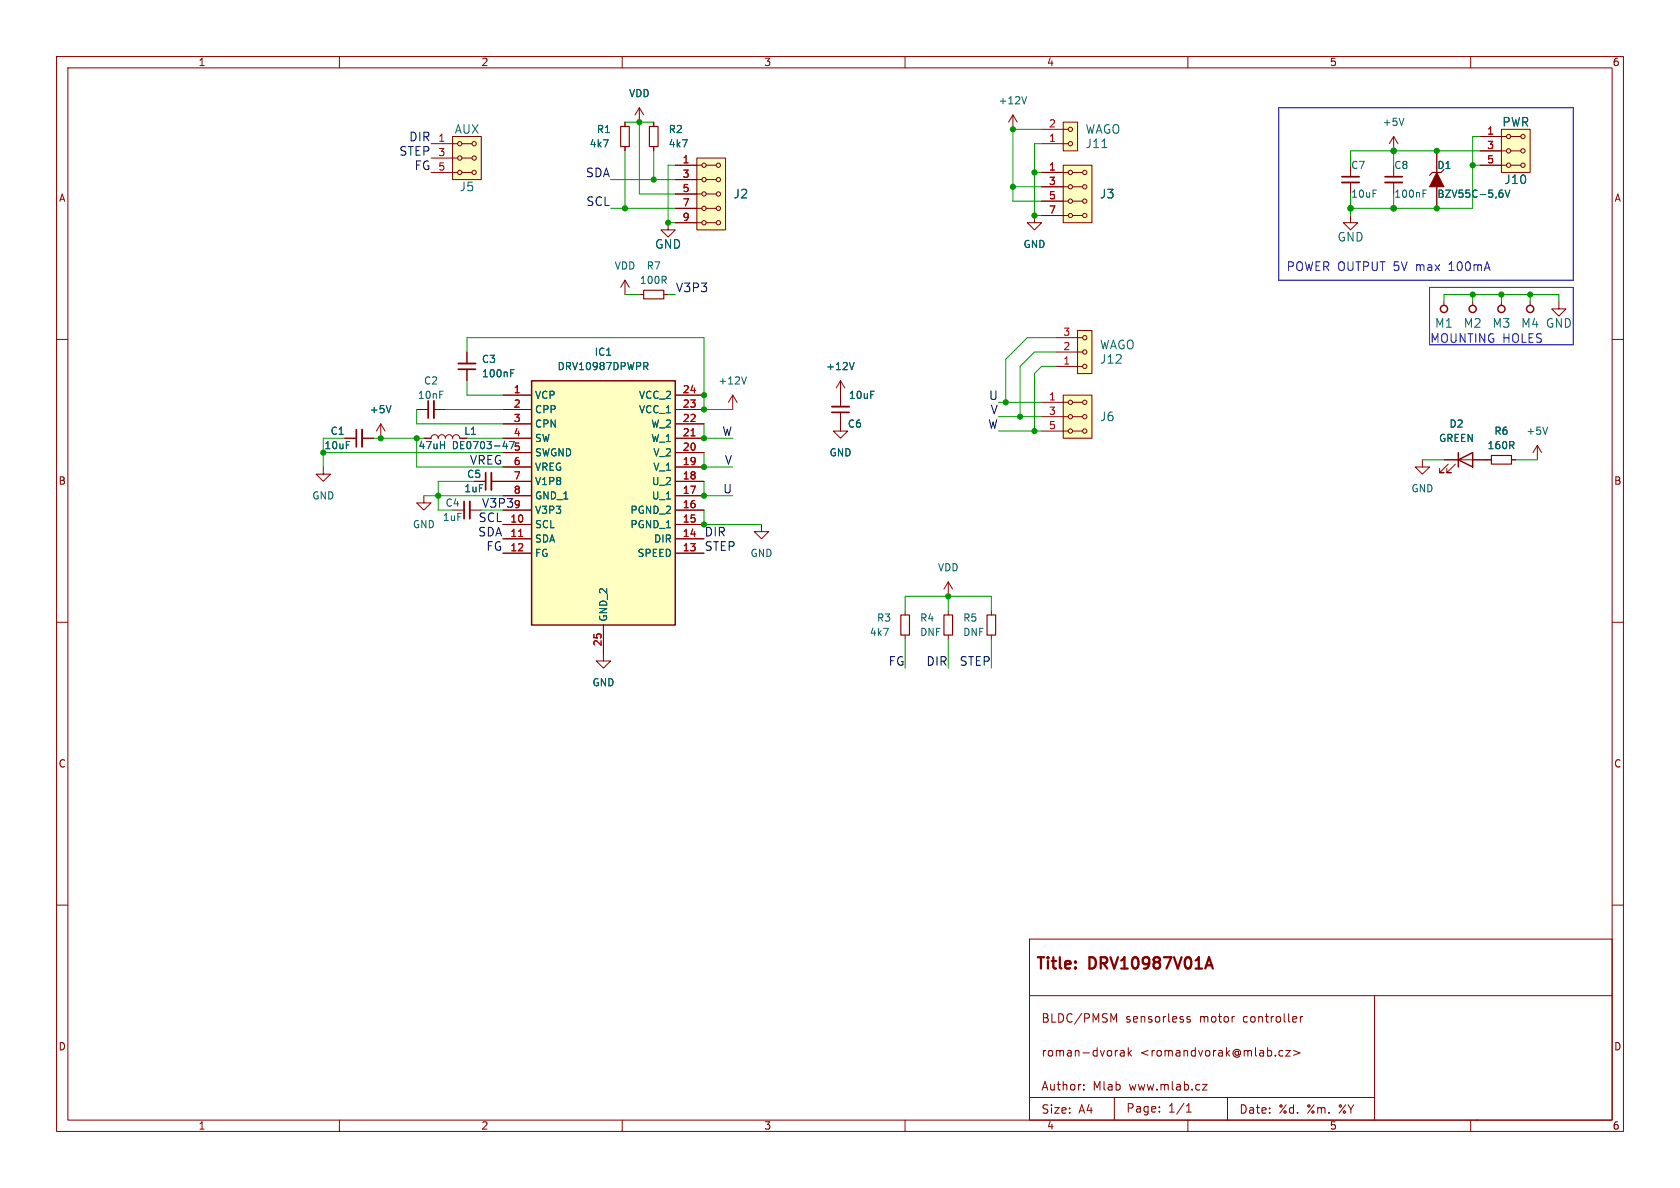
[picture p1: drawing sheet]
<svg xmlns="http://www.w3.org/2000/svg" width="297mm" height="210mm" viewBox="0 0 297 210" stroke-linecap="round" stroke-linejoin="round" font-family="sans-serif">
<g fill="none" stroke="#840000" stroke-width=".18">
<path d="M10 10h277v190h-277zM12 12h273v186h-273zM60 10v2M110 10v2M113 19.1l-.7 1.2M113 19.1v2.5M113 19.1l.8 1.2M160 10v2M210 10v2M260 10v2M76.2 30.5h4.7M76.2 27.9h4.7"/>
<path d="M76.2 25.4h4.7M80 24.1h5.1v7.7h-5.1zM81.7 30.5h1.7M81.7 27.9h1.7M81.7 25.4h1.7M110.5 21.6v.8M110.5 25.9v.8M115.6 21.6v.8M115.6 25.9v.8M118.1 39.4v1.2h1.3l-1.3 1.3-1.3-1.3h1.3M119.4 29.2h4.7M119.4 39.4h4.7"/>
<path d="M119.4 36.8h4.7M119.4 34.3h4.7M119.4 31.8h4.7M123.2 27.9h5.1v12.7h-5.1zM124.8 29.2h1.8M124.8 39.4h1.8M124.8 36.8h1.8M124.8 34.3h1.8M124.8 31.8h1.8M179.1 20.3l-.8 1.3M179.1 20.3v2.6M179.1 20.3l.7 1.3"/>
<path d="M182.9 38.1v1.3h1.2l-1.2 1.2-1.3-1.2h1.3M184.1 30.5h4.7M184.1 25.4h4.7M184.1 38.1h4.7M184.1 35.6h4.7M184.1 33h4.7M184.1 22.9h4.7M188 29.2h5v10.2h-5zM188 21.6h2.5v5.1h-2.5zM189.6 30.5h1.8M189.6 38.1h1.8M189.6 35.6h1.8"/>
<path d="M189.6 33h1.8M238.8 38.1v1.3h1.2l-1.2 1.2-1.3-1.2h1.3M238.8 29.2v2M238.8 32.3v2M246.4 24.1v2.6M246.4 29.2v2M246.4 32.3v2M246.4 24.1l-.8 1.3M246.4 24.1l.7 1.3M254 26.7v3.8M254 33v3.8M261.6 29.2h4.7"/>
<path d="M261.6 26.7h4.7M261.6 24.1h4.7M265.4 22.9h5.1v7.6h-5.1zM267.1 29.2h1.8M267.1 26.7h1.8M267.1 24.1h1.8M10 60h2M110.5 49.5l-.8 1.3M110.5 49.5v2.6M110.5 49.5l.8 1.3M113 52.1h.8M117.3 52.1h.8"/>
<path d="M186.7 59.7h4.7M190.5 58.4h2.5v7.6h-2.5zM255.3 53.3v.7M260.3 53.3v.7M265.4 53.3v.7M270.5 53.3v.7M275.6 53.3v1.3h1.3l-1.3 1.3-1.3-1.3h1.3M285 60h2M61 77.5h2M64 77.5h2M67.3 74.9l-.8 1.3M67.3 74.9v2.6"/>
<path d="M67.3 74.9l.8 1.3M73.7 72.4h2M74.9 77.5h1.3a.64 .64 0 0 1 .6-.7 .64 .64 0 0 1 .7 .7 .64 .64 0 0 1 .6-.7 .64 .64 0 0 1 .6 .7 .64 .64 0 0 1 .7-.7 .64 .64 0 0 1 .6 .7 .64 .64 0 0 1 .6-.7 .64 .64 0 0 1 .7 .7h1.2M76.7 72.4h2M82.5 62.2v2.1M82.5 65.3v2M88.9 69.9h5.1M88.9 72.4h5.1M88.9 77.5h5.1M88.9 74.9h5.1M119.4 69.9h5.1M119.4 72.4h5.1"/>
<path d="M119.4 77.5h5.1M119.4 74.9h5.1M129.5 69.9l-.7 1.2M129.5 69.9v2.5M129.5 69.9l.8 1.2M148.6 72.9v3.3h1.3l-1.3 1.3-1.3-1.3h1.3M148.6 67.3l-.8 1.3M148.6 67.3v4.6M148.6 67.3l.8 1.3M184.1 76.2h4.7M184.1 73.7h4.7M184.1 71.1h4.7"/>
<path d="M186.7 62.2h4.7M186.7 64.8h4.7M188 69.9h5v7.6h-5zM189.6 76.2h1.8M189.6 73.7h1.8M189.6 71.1h1.8M271.8 78.7l-.8 1.3M271.8 78.7v2.6M271.8 78.7l.7 1.3M57.1 82.6v1.2h1.3l-1.3 1.3-1.2-1.3h1.2M74.9 87.6v1.3h1.3l-1.3 1.3-1.2-1.3h1.2M80 90.2h2"/>
<path d="M83.1 90.2h2M83.8 85.1h2.1M86.9 85.1h7.1M88.9 92.7h5.1M88.9 95.3h5.1M88.9 97.8h5.1M88.9 90.2h5.1M88.9 87.6h5.1M88.9 82.6h5.1M88.9 80h5.1M119.4 92.7h5.1M119.4 95.3h5.1"/>
<path d="M119.4 97.8h5.1M119.4 90.2h5.1M119.4 87.6h5.1M119.4 85.1h5.1M119.4 82.6h5.1M119.4 80h5.1M134.6 92.7v1.3h1.3l-1.3 1.3-1.3-1.3h1.3M251.5 81.3v1.3h1.2l-1.2 1.2-1.3-1.2h1.3M255.3 81.3h8.4M256 82l-1.5 1.6h.8h-.8v-.8M257.3 82l-1.5 1.6h.7h-.7v-.8M267.2 81.3h.8"/>
<path d="M10 110h2M106.7 110.5v6.3h1.2l-1.2 1.3-1.3-1.3h1.3M160 108v.7M160 112.3v.7M167.6 102.9v2.5M167.6 108v.7M167.6 112.3v.7M167.6 102.9l-.7 1.2M167.6 102.9l.8 1.2M175.3 108v.7M175.3 112.3v.7M285 110h2"/>
<path d="M10 160h2M285 160h2M182 166h103v32h-103zM182 176h103M210.4 179.8l-.4-.1-.2 .2 .1 .2 .5 .2v.3h-.6M218.1 179.7h.1M229.2 179.8v.2l-.7 .2M229.9 179.7v1M230.3 179.7l-.3 .1-.1 .2M243 176v22M60 198v2M110 198v2"/>
<path d="M160 198v2M182 194h61M191.6 192.6v.1M191.6 191.8v.1M196.9 180.3l.5-1.1v1.5M197 194v4M198.1 185.8h.6v.9M198.7 186.1h-.5a.29 .29 0 0 0-.2 .3 .29 .29 0 0 0 .2 .3l.5-.1M199.5 185.2v1.5M199.6 186.1l.4 .6M200 185.7l-.5 .6M205 196.5v.1"/>
<path d="M205 195.7v.1M209.7 196.6h.9M209.7 195.5l.5-.4v1.5M210 198v2M212.6 191.7h.8l-.8 1h.8M217 194v4M226.8 185.8l-.4-.1-.3 .3v.4l.1 .2h.6M227.3 185.7h.8l-.8 1h.8M228.7 185.7l1.1 .4-1.1 .5M260 198v2M261 198h.1"/>
<circle cx="81.3" cy="30.5" r=".38"/>
<circle cx="81.3" cy="25.4" r=".38"/>
<circle cx="81.3" cy="27.9" r=".38"/>
<circle cx="83.8" cy="30.5" r=".38"/>
<circle cx="83.8" cy="27.9" r=".38"/>
<circle cx="83.8" cy="25.4" r=".38"/>
<circle cx="124.5" cy="29.2" r=".38"/>
<circle cx="124.5" cy="31.8" r=".38"/>
<circle cx="124.5" cy="39.4" r=".38"/>
<circle cx="124.5" cy="36.8" r=".38"/>
<circle cx="124.5" cy="34.3" r=".38"/>
<circle cx="127" cy="29.2" r=".38"/>
<circle cx="127" cy="39.4" r=".38"/>
<circle cx="127" cy="36.8" r=".38"/>
<circle cx="127" cy="31.8" r=".38"/>
<circle cx="127" cy="34.3" r=".38"/>
<circle cx="189.2" cy="25.4" r=".38"/>
<circle cx="189.2" cy="22.9" r=".38"/>
<circle cx="189.2" cy="30.5" r=".38"/>
<circle cx="189.2" cy="33" r=".38"/>
<circle cx="189.2" cy="35.6" r=".38"/>
<circle cx="189.2" cy="38.1" r=".38"/>
<circle cx="191.8" cy="33" r=".38"/>
<circle cx="191.8" cy="35.6" r=".38"/>
<circle cx="191.8" cy="38.1" r=".38"/>
<circle cx="191.8" cy="30.5" r=".38"/>
<circle cx="266.7" cy="29.2" r=".38"/>
<circle cx="266.7" cy="26.7" r=".38"/>
<circle cx="266.7" cy="24.1" r=".38"/>
<circle cx="269.2" cy="24.1" r=".38"/>
<circle cx="269.2" cy="29.2" r=".38"/>
<circle cx="269.2" cy="26.7" r=".38"/>
<circle cx="191.8" cy="59.7" r=".38"/>
<circle cx="189.2" cy="71.1" r=".38"/>
<circle cx="189.2" cy="73.7" r=".38"/>
<circle cx="189.2" cy="76.2" r=".38"/>
<circle cx="191.8" cy="73.7" r=".38"/>
<circle cx="191.8" cy="71.1" r=".38"/>
<circle cx="191.8" cy="76.2" r=".38"/>
<circle cx="191.8" cy="62.2" r=".38"/>
<circle cx="191.8" cy="64.8" r=".38"/>
</g>
<path d="M213.3 170.6h.9M213.7 169.2l.7 2" fill="none" stroke="#840000" stroke-width=".4"/>
<path d="M109.7 22.4h1.6v3.5h-1.6zM114.8 22.4h1.5v3.5h-1.5zM255.3 30l-.5 .5h-1.6l-.5 .5M113.8 51.3h3.5v1.5h-3.5zM263.7 80.5h3.5v1.5h-3.5zM159.3 108.7h1.5v3.6h-1.5zM166.9 108.7h1.5v3.6h-1.5zM174.5 108.7h1.5v3.6h-1.5z" fill="none" stroke="#840000" stroke-width=".2"/>
<g fill="none" stroke="#006464" stroke-width=".18">
<path d="M181.5 17.1l-.4 1.3M194.8 26.1h.9M248.2 20.9l-.4 1.3M251.6 33.6h.6M251.6 34.2h.4M265.4 33.6h.2M265.5 34.1l.2 .2v.3l-.2 .3M266.1 33.6l.4 1.3 .4-1.3M69.1 71.7l-.4 1.3M88.9 78.9h.8M89.5 78.5v.8M90.1 78h.8"/>
<path d="M90.3 65.9h.4M90.3 65.3h.6M113.8 64.1h.5l.2 .2-.1 .4h-.6M114.1 64.7l.4 .6M132 66.6l-.5 1.3M151 64.1l-.4 1.2M273.6 75.5l-.4 1.3"/>
</g>
<g fill="#ffffc2" stroke="#ffffc2" stroke-width=".18">
<path d="M94 67.3h25.4v43.2h-25.4z"/>
<path d="M265.4 22.9h5.1v7.6h-5.1z"/>
<path d="M123.2 27.9h5.1v12.7h-5.1z"/>
<path d="M80 24.1h5.1v7.7h-5.1z"/>
<path d="M188 69.9h5v7.6h-5z"/>
<path d="M190.5 58.4h2.5v7.6h-2.5z"/>
<path d="M188 29.2h5v10.2h-5z"/>
<path d="M188 21.6h2.5v5.1h-2.5z"/>
</g>
<g fill="none" stroke="#840000" stroke-width=".25">
<path d="M94 67.3h25.4v43.2h-25.4zM257.8 81.3l2.5-1.3v2.6zM257.8 80v2.6"/>
<circle cx="255.3" cy="54.6" r=".63"/>
<circle cx="260.3" cy="54.6" r=".63"/>
<circle cx="265.4" cy="54.6" r=".63"/>
<circle cx="270.5" cy="54.6" r=".63"/>
</g>
<path d="M122.2 77.1h.7M91.7 94.8h.7" fill="none" stroke="#a90000" stroke-width=".18"/>
<path d="M254 30.5l1.3 2.5h-2.6z" fill="#840000" stroke="#840000" stroke-width=".18"/>
<path d="M237.2 32.3h3.1M244.9 32.3h3M64 75.9v3.1M76.7 70.9v3M81 64.3h3.1M147.1 71.9h3M83.1 88.6v3.1M86.9 83.6v3" fill="none" stroke="#840000" stroke-width=".33"/>
<path d="M237.2 31.2h3.1M244.9 31.2h3M63 75.9v3.1M75.7 70.9v3M81 65.3h3.1M147.1 72.9h3M82 88.6v3.1M85.9 83.6v3" fill="none" stroke="#840000" stroke-width=".3"/>
<path d="M226.1 19.1h52v30.4h-52zM252.7 50.8h25.4v10.2h-25.4z" fill="none" stroke="#0000c2" stroke-width=".18"/>
<g fill="none" stroke="#009600" stroke-width=".18">
<path d="M107.9 36.8h11.5M107.9 31.8h11.5M110.5 26.7v10.1M110.5 21.6h5.1M113 21.6v12.7h6.4M115.6 26.7v5.1M119.4 29.2h-1.3v10.2h1.3M179.1 33h5M182.9 30.5h1.2M184.1 25.4h-1.2v12.7h1.2M184.1 22.9h-5v12.7h5M238.8 34.3v3.8"/>
<path d="M246.4 26.7v2.5M246.4 34.3v2.5M260.3 29.2h1.3M261.6 24.1h-1.3v12.7h-21.5M261.6 26.7h-22.8v2.5M110.5 52.1h2.5M118.1 52.1h1.3M186.7 59.7h-5.1l-3.8 3.8v7.6M255.3 53.3v-1.2h20.3v1.2M260.3 52.1v1.2M265.4 52.1v1.2M270.5 52.1v1.2"/>
<path d="M61 77.5h-3.9v5.1M66 77.5h8.9M73.7 77.5v5.1h15.2M73.7 72.4v2.5h15.2M78.7 72.4h10.2M82.5 77.5h6.4M82.5 62.2v-2.5h42v12.7h5M82.5 67.3v2.6h6.4M124.5 74.9v2.6h5M176.5 71.1h7.6M176.5 73.7h7.6M176.5 76.2h7.6"/>
<path d="M186.7 64.8h-2.6l-1.2 1.2v10.2M186.7 62.2h-3.8l-2.6 2.6v8.9M57.1 80h31.8M74.9 87.6h14M83.8 85.1h-6.3v5.1h2.5M85.1 90.2h3.8M124.5 80v2.6h5M124.5 85.1v2.5h5M124.5 90.2v2.5h10.1M251.5 81.3h3.8M268 81.3h3.8M160 108v-2.6h15.3v2.6"/>
<path d="M160 113v5.1M167.6 105.4v2.6M167.6 113v5.1M175.3 113v5.1"/>
</g>
<g fill="#009600" stroke="#009600" stroke-width=".18">
<circle cx="179.1" cy="22.9" r=".46"/>
<circle cx="182.9" cy="30.5" r=".46"/>
<circle cx="179.1" cy="33" r=".46"/>
<circle cx="182.9" cy="38.1" r=".46"/>
<circle cx="124.5" cy="92.7" r=".46"/>
<circle cx="124.5" cy="87.6" r=".46"/>
<circle cx="124.5" cy="77.5" r=".46"/>
<circle cx="124.5" cy="69.9" r=".46"/>
<circle cx="124.5" cy="72.4" r=".46"/>
<circle cx="115.6" cy="31.8" r=".46"/>
<circle cx="110.5" cy="36.8" r=".46"/>
<circle cx="118.1" cy="39.4" r=".46"/>
<circle cx="113" cy="21.6" r=".46"/>
<circle cx="67.3" cy="77.5" r=".46"/>
<circle cx="57.1" cy="80" r=".46"/>
<circle cx="73.7" cy="77.5" r=".46"/>
<circle cx="77.5" cy="87.6" r=".46"/>
<circle cx="124.5" cy="82.6" r=".46"/>
<circle cx="177.8" cy="71.1" r=".46"/>
<circle cx="182.9" cy="76.2" r=".46"/>
<circle cx="180.3" cy="73.7" r=".46"/>
<circle cx="167.6" cy="105.4" r=".46"/>
<circle cx="246.4" cy="36.8" r=".51"/>
<circle cx="238.8" cy="36.8" r=".51"/>
<circle cx="254" cy="26.7" r=".46"/>
<circle cx="260.3" cy="29.2" r=".46"/>
<circle cx="246.4" cy="26.7" r=".51"/>
<circle cx="270.5" cy="52.1" r=".46"/>
<circle cx="265.4" cy="52.1" r=".46"/>
<circle cx="254" cy="36.8" r=".46"/>
<circle cx="260.3" cy="52.1" r=".46"/>
</g>
<g font-size="2.8" fill="#840000">
<text x="183" y="171.9">Title:</text>
<text x="192.7" y="171.9">DRV10987V01A</text>
</g>
<g font-size="2.1" fill="#006464">
<text x="80.3" y="23.9">AUX</text>
<text x="191.8" y="23.9">WAGO</text>
<text x="265.5" y="22.6">PWR</text>
<text x="191.8" y="26.4">J11</text>
<text x="81.2" y="34">J5</text>
<text x="129.6" y="35.3">J2</text>
<text x="194.4" y="35.3">J3</text>
<text x="265.9" y="32.7">J10</text>
<text x="115.7" y="44.2">GND</text>
<text x="236.4" y="42.9">GND</text>
<text x="253.6" y="58.1">M1</text>
<text x="258.7" y="58.1">M2</text>
<text x="263.8" y="58.1">M3</text>
<text x="268.8" y="58.1">M4 GND</text>
<text x="194.4" y="64.5">J12</text>
<text x="194.4" y="62">WAGO</text>
<text x="194.4" y="74.7">J6</text>
</g>
<g font-size="2.1" fill="#0f0f0f">
<text x="70.5" y="27.6">STEP</text>
<text x="72.3" y="25.1">DIR</text>
<text x="73.2" y="30.2">FG</text>
<text x="103.5" y="31.4">SDA</text>
<text x="103.6" y="36.5">SCL</text>
<text x="119.4" y="51.8">V3P3</text>
<text x="174.8" y="70.8">U</text>
<text x="127.6" y="77.2">W</text>
<text x="174.6" y="75.9">W</text>
<text x="175.1" y="73.3">V</text>
<text x="83" y="82.2">VREG</text>
<text x="128.1" y="82.2">V</text>
<text x="85.1" y="89.9">V3P3</text>
<text x="127.8" y="87.3">U</text>
<text x="84.5" y="94.9">SDA</text>
<text x="84.5" y="92.4">SCL</text>
<text x="124.5" y="94.9">DIR</text>
<text x="85.9" y="97.5">FG</text>
<text x="124.5" y="97.5">STEP</text>
<text x="157" y="117.8">FG</text>
<text x="163.7" y="117.8">DIR</text>
<text x="169.6" y="117.8">STEP</text>
</g>
<g font-size="2.1" fill="#0000c2">
<text x="227.3" y="48">POWER OUTPUT 5V max</text>
<text x="256.4" y="48">100mA</text>
<text x="252.7" y="60.7">MOUNTING HOLES</text>
</g>
<g font-size="2.1" fill="#840000">
<text x="184" y="181">BLDC/PMSM</text>
<text x="198.9" y="181">sensorless</text>
<text x="212.1" y="181">motor</text>
<text x="219.9" y="181">controller</text>
<text x="184" y="187">roman-dvorak</text>
<text x="201.5" y="187">&lt;romandvorak@mlab.cz&gt;</text>
<text x="184" y="193">Author:</text>
<text x="184" y="197.1">Size:</text>
<text x="190.7" y="197.1">A4</text>
<text x="193.2" y="193">Mlab</text>
<text x="199" y="196.9">Page:</text>
<text x="199.7" y="193">www.mlab.cz</text>
<text x="206.5" y="196.9">1/1</text>
<text x="219" y="197.1">Date:</text>
<text x="226" y="197.1">%d.</text>
<text x="231.1" y="197.1">%m.</text>
<text x="236.8" y="197.1">%Y</text>
</g>
<g font-size="1.8" fill="#840000">
<text x="35" y="11.9">1</text>
<text x="85" y="11.9">2</text>
<text x="135" y="11.9">3</text>
<text x="185" y="11.9">4</text>
<text x="235" y="11.9">5</text>
<text x="285" y="11.9">6</text>
<text x="10.3" y="35.9">A</text>
<text x="285.3" y="35.9">A</text>
<text x="10.3" y="85.9">B</text>
<text x="285.3" y="85.9">B</text>
<text x="10.3" y="135.9">C</text>
<text x="285.3" y="135.9">C</text>
<text x="10.3" y="185.9">D</text>
<text x="285.3" y="185.9">D</text>
<text x="35" y="199.9">1</text>
<text x="85" y="199.9">2</text>
<text x="135" y="199.9">3</text>
<text x="185" y="199.9">4</text>
<text x="235" y="199.9">5</text>
<text x="285" y="199.9">6</text>
</g>
<g font-size="1.8" fill="#006464">
<text x="111.1" y="17.4">VDD</text>
<text x="105.4" y="23.7">R1</text>
<text x="118.1" y="23.7">R2</text>
<text x="176.4" y="18.6">+12V</text>
<text x="244.3" y="22.5">+5V</text>
<text x="104.1" y="26.3">4k7</text>
<text x="118.1" y="26.3">4k7</text>
<text x="238.8" y="30.1">C7</text>
<text x="238.8" y="35.2">10uF</text>
<text x="246.4" y="30.1">C8</text>
<text x="246.4" y="35.2">100nF</text>
<text x="254" y="30.1">D1</text>
<text x="254" y="35.2">BZV55C-5,6V</text>
<text x="108.6" y="47.9">VDD</text>
<text x="114.2" y="47.9">R7</text>
<text x="180.8" y="44">GND</text>
<text x="113" y="50.4">100R</text>
<text x="85.1" y="64.4">C3</text>
<text x="98.5" y="65.6">DRV10987DPWPR</text>
<text x="105" y="63.1">IC1</text>
<text x="145.9" y="65.6">+12V</text>
<text x="73.8" y="70.7">10nF</text>
<text x="74.9" y="68.2">C2</text>
<text x="85.1" y="66.9">100nF</text>
<text x="94.5" y="70.7">VCP</text>
<text x="112.9" y="70.7">VCC_2</text>
<text x="126.9" y="68.2">+12V</text>
<text x="150" y="70.7">10uF</text>
<text x="58.3" y="77.1">C1</text>
<text x="65.3" y="73.3">+5V</text>
<text x="82" y="77.1">L1</text>
<text x="94.5" y="73.3">CPP</text>
<text x="94.5" y="75.8">CPN</text>
<text x="112.9" y="73.3">VCC_1</text>
<text x="115" y="75.8">W_2</text>
<text x="149.8" y="75.8">C6</text>
<text x="256.2" y="75.8">D2</text>
<text x="264.1" y="77.1">R6</text>
<text x="269.7" y="77.1">+5V</text>
<text x="57.3" y="79.6">10uF</text>
<text x="73.9" y="79.6">47uH</text>
<text x="80" y="79.6">DE0703-47</text>
<text x="90.7" y="79.8">5</text>
<text x="94.5" y="78.3">SW</text>
<text x="94.5" y="80.9">SWGND</text>
<text x="94.5" y="83.4">VREG</text>
<text x="115" y="78.3">W_1</text>
<text x="115.4" y="83.4">V_1</text>
<text x="115.4" y="80.9">V_2</text>
<text x="146.6" y="80.9">GND</text>
<text x="254.3" y="78.3">GREEN</text>
<text x="262.9" y="79.6">160R</text>
<text x="55.1" y="88.5">GND</text>
<text x="78.7" y="89.8">C4</text>
<text x="82" y="87.2">1uF</text>
<text x="82.5" y="84.7">C5</text>
<text x="94.5" y="86">V1P8</text>
<text x="94.5" y="88.5">GND_1</text>
<text x="115.2" y="88.5">U_1</text>
<text x="115.2" y="86">U_2</text>
<text x="249.4" y="87.2">GND</text>
<text x="72.9" y="93.6">GND</text>
<text x="78.2" y="92.3">1uF</text>
<text x="94.5" y="93.6">SCL</text>
<text x="94.5" y="91">V3P3</text>
<text x="111.4" y="93.6">PGND_1</text>
<text x="111.4" y="91">PGND_2</text>
<text x="94.5" y="96.1">SDA</text>
<text x="94.5" y="98.7">FG</text>
<text x="112.6" y="98.7">SPEED</text>
<text x="115.5" y="96.1">DIR</text>
<text x="132.6" y="98.7">GND</text>
<text x="165.7" y="101.2">VDD</text>
<text x="107.5" y="110" transform="rotate(-90 107.5 110)">GND_2</text>
<text x="153.7" y="112.6">4k7</text>
<text x="154.9" y="110.1">R3</text>
<text x="162.6" y="110.1">R4</text>
<text x="162.6" y="112.6">DNF</text>
<text x="170.2" y="110.1">R5</text>
<text x="170.2" y="112.6">DNF</text>
<text x="104.6" y="121.5">GND</text>
</g>
<g font-size="1.8" fill="#a90000">
<text x="185.3" y="22.6">2</text>
<text x="262.8" y="23.9">1</text>
<text x="77.4" y="25.1">1</text>
<text x="77.4" y="27.7">3</text>
<text x="120.6" y="29">1</text>
<text x="185.3" y="25.1">1</text>
<text x="262.8" y="26.4">3</text>
<text x="262.8" y="29">5</text>
<text x="77.4" y="30.2">5</text>
<text x="120.6" y="31.5">3</text>
<text x="120.6" y="34">5</text>
<text x="185.3" y="30.2">1</text>
<text x="185.3" y="32.8">3</text>
<text x="185.3" y="35.3">5</text>
<text x="120.6" y="36.6">7</text>
<text x="120.6" y="39.1">9</text>
<text x="185.3" y="37.8">7</text>
<text x="187.9" y="59.4">3</text>
<text x="187.9" y="64.5">1</text>
<text x="187.9" y="62">2</text>
<text x="90.7" y="69.6">1</text>
<text x="120.6" y="69.6">24</text>
<text x="185.3" y="70.9">1</text>
<text x="90.7" y="72.1">2</text>
<text x="90.7" y="74.7">3</text>
<text x="90.7" y="77.2">4</text>
<text x="120.6" y="77.2">21</text>
<text x="120.6" y="74.7">22</text>
<text x="120.6" y="72.1">23</text>
<text x="185.3" y="73.4">3</text>
<text x="185.3" y="75.9">5</text>
<text x="90.7" y="82.3">6</text>
<text x="120.6" y="82.3">19</text>
<text x="120.6" y="79.8">20</text>
<text x="90.7" y="84.8">7</text>
<text x="90.7" y="87.4">8</text>
<text x="90.7" y="89.9">9</text>
<text x="120.6" y="89.9">16</text>
<text x="120.6" y="87.4">17</text>
<text x="120.6" y="84.8">18</text>
<text x="90.1" y="92.5">10</text>
<text x="90.1" y="95">11</text>
<text x="120.6" y="95">14</text>
<text x="120.6" y="92.5">15</text>
<text x="90.1" y="97.5">12</text>
<text x="120.6" y="97.5">13</text>
<text x="106.4" y="114.3" transform="rotate(-90 106.4 114.3)">25</text>
</g>
</svg>
